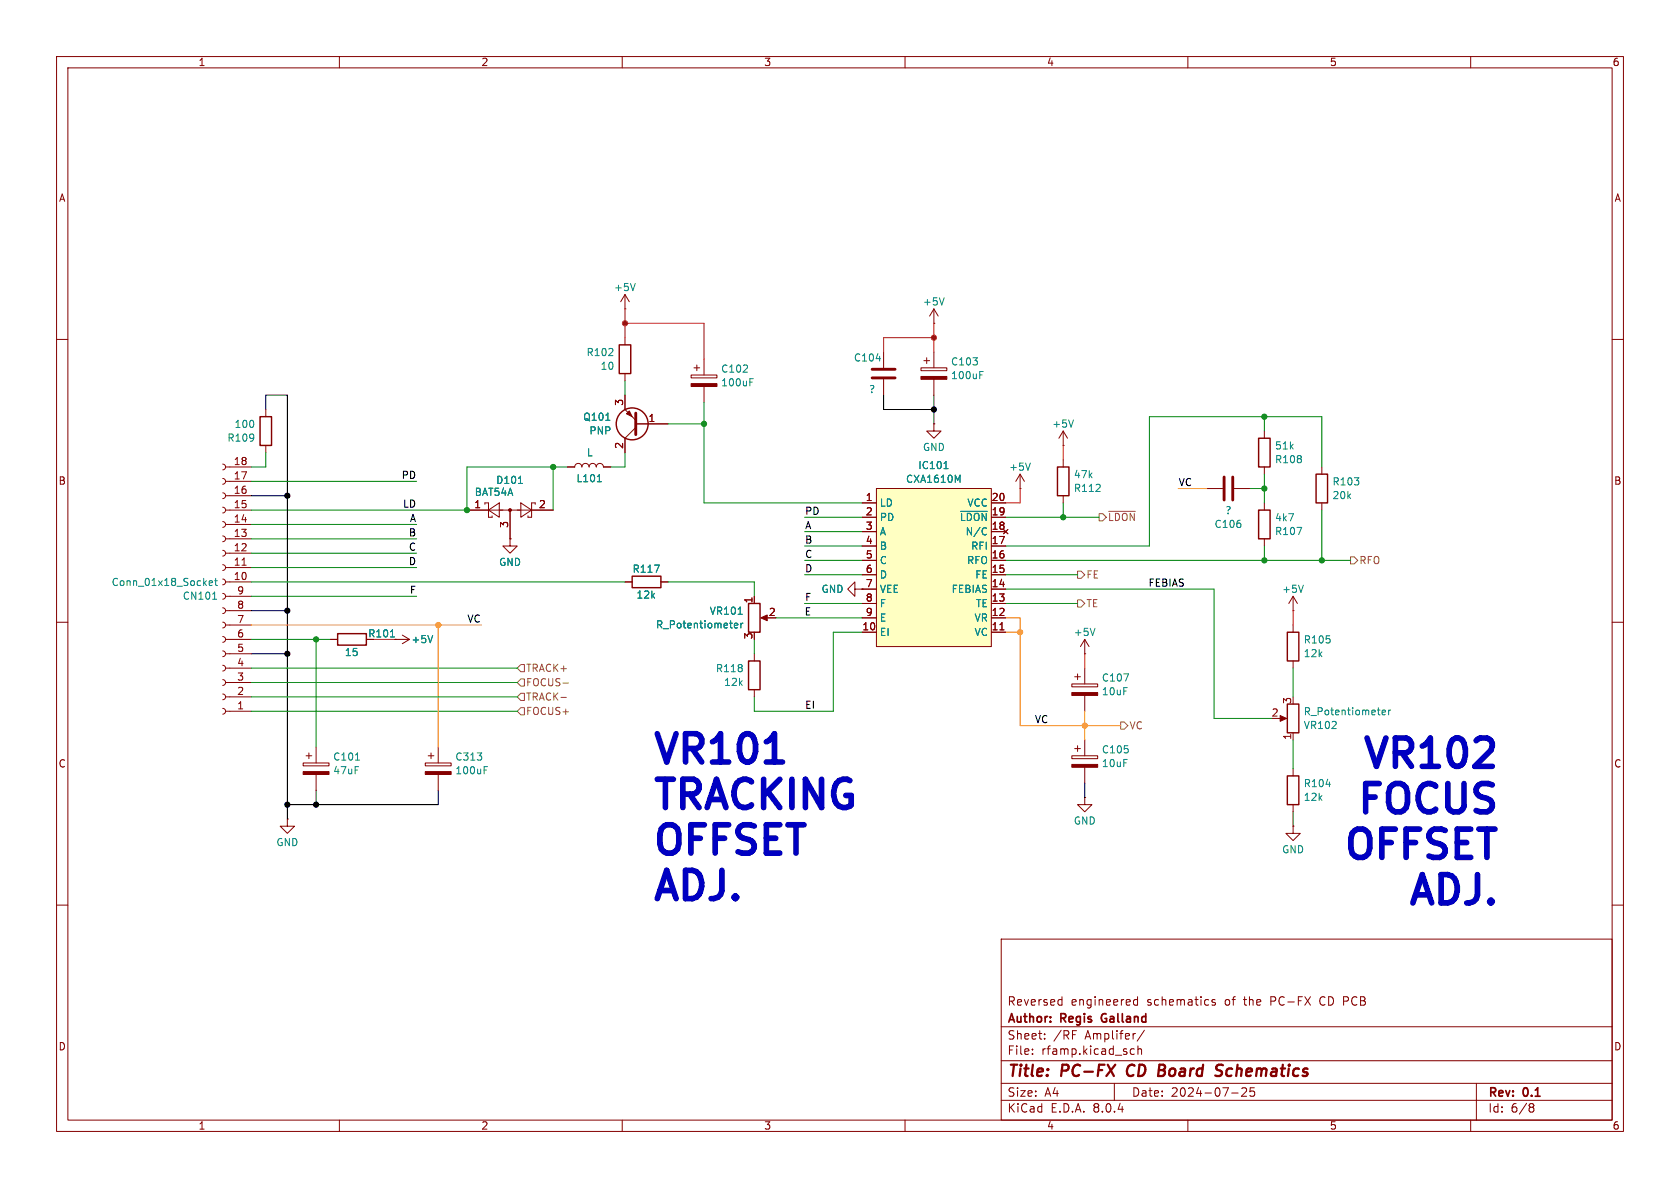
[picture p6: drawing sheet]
<svg xmlns="http://www.w3.org/2000/svg" width="297mm" height="210mm" viewBox="0 0 297 210" stroke-linecap="round" stroke-linejoin="round" font-family="sans-serif">
<g fill="none" stroke="#840000" stroke-width=".18">
<path d="M10 10h277v190h-277zM12 12h273v186h-273zM60 10v2M110 10v2M160 10v2M210 10v2M260 10v2M10 60h2M110.5 54.6h.1M110.5 52.1l-.8 1.2M110.5 52.1v2.5M110.5 59.7v1.3"/>
<path d="M110.5 52.1l.8 1.2M285 60h2M110.5 69.9v2.5l1.9 1.9M110.5 66v1.3M112.4 75.6l-1.9 1.9v2.5M112.4 74.9h5.7M122.2 66.3h4.5v.5h-4.5zM122.7 65h1M123.2 64.5v1M124.5 63.5v2.8M124.5 68.3v2.8M188 78.7h.1"/>
<path d="M188 76.2l-.8 1.3M188 76.2v2.5M188 76.2l.7 1.3M223.5 76.2v1.3M39.4 82l.3 .2 .2 .4-.2 .3-.3 .2M39.4 84.6l.3 .1 .2 .4-.2 .3-.3 .2M39.4 87.1l.3 .2 .2 .3-.2 .4-.3 .1M39.4 89.7l.3 .1 .2 .4-.2 .3-.3 .2M39.4 92.2l.3 .2 .2 .3-.2 .4-.3 .1M39.4 94.7l.3 .2 .2 .4-.2 .3-.3 .2M39.4 97.3l.3 .1 .2 .4-.2 .3-.3 .2M39.4 99.8l.3 .2 .2 .3-.2 .4-.3 .1"/>
<path d="M39.9 82.6h4.5M39.9 85.1h4.5M39.9 87.6h4.5M39.9 90.2h4.5M39.9 92.7h4.5M39.9 95.3h4.5M39.9 97.8h4.5M42.8 99.9h.7M82.5 90.2h15.3M85.7 89.2v-.3h.7v2.5h.6v-.2M86.4 90.2l1.9-1.3v2.5zM90.2 95.3v1.2h1.2l-1.2 1.3-1.3-1.3h1.3"/>
<path d="M90.2 95.3h.1M90.2 90.2v5.1M92.1 88.9l1.9 1.3-1.9 1.2zM94.6 88.9h-.6v2.5h-.7v-.2M100.3 82.6h1.3a.64 .64 0 0 1 .6-.7 .64 .64 0 0 1 .7 .7 .64 .64 0 0 1 .6-.7 .64 .64 0 0 1 .6 .7 .64 .64 0 0 1 .7-.7 .64 .64 0 0 1 .6 .7 .64 .64 0 0 1 .6-.7 .64 .64 0 0 1 .7 .7h1.2M180.3 86.4h.1M180.3 83.8l-.7 1.3M180.3 83.8v2.6M180.3 83.8l.8 1.3M188 81.3v1.3M188 87.6v1.3M213.4 86.4h2.8"/>
<path d="M218.2 86.4h2.8M223.5 82.6v1.2M223.5 88.9v1.3M223.5 95.3v1.2M233.7 82.6v1.2M233.7 88.9v1.3M10 110h2M39.4 102.4l.3 .1 .2 .4-.2 .3-.3 .2M39.4 104.9l.3 .2 .2 .3-.2 .4-.3 .1M39.4 107.4l.3 .2 .2 .4-.2 .3-.3 .2M39.4 110l.3 .1 .2 .4-.2 .3-.3 .2M39.4 112.5l.3 .2 .2 .3-.2 .4-.3 .1"/>
<path d="M39.4 115.1l.3 .1 .2 .4-.2 .3-.3 .2M39.4 117.6l.3 .2 .2 .3-.2 .4-.3 .1M39.9 100.3h4.5M39.9 102.9h4.5M39.9 105.4h4.5M39.9 108h4.5M39.9 110.5h4.5M39.9 113h4.5M39.9 115.6h4.5M39.9 118.1h4.5M58.4 113h1.3M69.8 113h.1"/>
<path d="M69.8 113h2.6M71.1 112.3l1.3 .7M72.4 113l-1.3 .8M110.5 102.9h1.3M116.8 102.9h1.3M133.3 115.6v1.2M151.1 104.1v-1.2l-1.2 1.2 1.2 1.3v-1.3h1.3M152.4 104.1h.1M190 119.6h1M190.5 119.1v1M191.8 115.6h.1M191.8 113v2.6"/>
<path d="M191.8 118.1v2.8M191.8 113l-.8 1.3M191.8 113l.7 1.3M228.6 108h.1M228.6 105.4v2.6M228.6 110.5v1.3M228.6 116.8v1.3M228.6 105.4l-.8 1.3M228.6 105.4l.8 1.3M285 110h2M39.4 120.1l.3 .2 .2 .4-.2 .3-.3 .2M39.4 122.7l.3 .1 .2 .4-.2 .3-.3 .2"/>
<path d="M39.4 125.2l.3 .2 .2 .3-.2 .4-.3 .1M39.9 120.7h4.5M39.9 123.2h4.5M39.9 125.7h4.5M53.6 134.9h4.6v.5h-4.6zM54.1 133.6h1M54.6 133.1v1M55.9 132.1v2.8M55.9 136.9v2.8M75.2 134.9h4.6v.5h-4.6zM75.7 133.6h1M76.2 133.1v1"/>
<path d="M77.5 132.1v2.8M77.5 136.9v2.8M133.3 121.9v1.3M189.5 133.6h4.6v.5h-4.6zM189.5 120.9h4.6v.5h-4.6zM190 132.3h1M190.5 131.8v1M191.8 122.9v2.8M191.8 130.8v2.8M191.8 135.6v2.8M226.1 127h1M228.6 129.5v1.3"/>
<path d="M228.6 135.9v1.3M10 160h2M50.8 144.8v1.3h1.3l-1.3 1.2-1.3-1.2h1.3M50.8 144.8h.1M191.8 141v1.2h1.2l-1.2 1.3-1.3-1.3h1.3M191.8 141h.1M228.6 146.1v1.2h1.3l-1.3 1.3-1.3-1.3h1.3M228.6 146.1h.1M228.6 142.2v1.3M285 160h2M177 166h108v32h-108zM187.3 176.7l.4 .1"/>
<path d="M187.7 176.2v1.5M187.7 177.6l-.4 .1M201.1 176.8l-.4-.1-.3 .3v.4l.1 .2h.6M201.1 176.2v1.5M214.8 176.8l-.3-.1-.3 .2 .1 .2 .5 .2v.3h-.6M60 198v2M110 198v2M160 198v2M177 194.5h108M177 191.5h108M177 187.5h108M177 181.5h108"/>
<path d="M182.5 186.3v.1M182.5 185.5v.1M184.7 183.6v.1M184.7 182.8v.1M197 191.5v3M199.9 186.3l.2 .1 .4-.1M200.5 185.5l-.4-.1-.2 .1M201.2 185.5l.2-.1 .3 .1 .1 .9M201.2 184.9v1.5M202.3 182.1l-1.3 2M210 198v2M217.7 193.2h1.2"/>
<path d="M219.5 192.4l.6-.1 .2 .1 .1 .3-.9 1.1h.9M221.7 192.3h-.7v.7l.2-.1h.5l.1 .3-.1 .5-.2 .1-.5-.1M260 198v2M261 191.5v6.5M270.6 195.1h.3l.3 .3-.3 .3M270.6 195.7h.3M270.9 195.7l.2 .2 .1 .4-.3 .3h-.3"/>
</g>
<path d="M199.5 188.5a1.27 1.27 0 0 0 0 1.6M204.9 189.2h.6M205 188.2h.6M205.5 189.2l.3 .1M205.7 190.1l-1 .1M205.7 189.1l-.2 .1M215.3 189.2l.4 .1a.49 .49 0 0 1 .3 .5 .49 .49 0 0 1-.4 .4M215.5 188.2l.7 .1" fill="none" stroke="#840000" stroke-width=".4"/>
<path d="M194.8 179.4l-.1 .4 .1 .7" fill="none" stroke="#840000" stroke-width=".3"/>
<g fill="#840000" stroke="#840000" stroke-width=".18">
<path d="M53.6 136.4h4.6v.5h-4.6z"/>
<path d="M226.3 126.5l1.2 .5-1.2 .5z"/>
<path d="M189.5 135.1h4.6v.5h-4.6z"/>
<path d="M189.5 122.4h4.6v.5h-4.6z"/>
<path d="M75.2 136.4h4.6v.5h-4.6z"/>
<path d="M110.7 73.2l.6-.6 .5 1.1z"/>
<path d="M122.2 67.8h4.5v.5h-4.5z"/>
<circle cx="90.2" cy="90.2" r=".25"/>
</g>
<g fill="none" stroke="#008484" stroke-width=".18">
<path d="M112.3 50.1l-.4 1.3M107.1 74.3h.7M132.6 67.5h.4M132.6 66.9h.6M189.8 74.2l-.4 1.3M91.7 85.5h.7M105.6 85.2h.7M115.7 99.9h.8l-.5 1.3M182.2 81.9l-.5 1.2M229.3 93.2h.8l-.5 1.3M37 103.1l.6-.1-.1-.3h-.3l-.2 .1v.6h.5M37.6 105.9h.7"/>
<path d="M37.9 102.7h.5M38.1 102.2v1.1l.3 .2M69 112.6h.8M76.5 112.3l-.4 1.3M193.6 111.1l-.4 1.2M198.7 119.1h.8l-.5 1.3M230.4 103.4l-.4 1.3M62.8 134.4h.8M85.6 136.1h.4M85.6 135.5h.6M234.4 138.6h.8M244.3 125.9l.6-.1v-.2l-.4-.1-.2 .2 .1 .6h.5"/>
<path d="M245.5 125.5v.9M245.8 125.5l-.3 .3"/>
</g>
<g fill="none" stroke="#840000" stroke-width=".25">
<path d="M109.5 61h2v5h-2zM222.5 77.5h2v5.1h-2zM186.9 82.6h2.1v5h-2.1zM222.5 90.2h2v5.1h-2zM232.7 83.8h2v5.1h-2zM59.7 112h5.1v2h-5.1zM111.8 101.9h5v2h-5zM132.3 116.8h2.1v5.1h-2.1zM227.6 111.8h2v5h-2zM227.6 124.5h2v5h-2zM227.6 137.2h2v5h-2z"/>
<circle cx="111.8" cy="74.9" r="2.82"/>
</g>
<path d="M112.4 73v3.8M216.4 84.3v4.1M217.9 84.3v4.1" fill="none" stroke="#840000" stroke-width=".51"/>
<path d="M154.9 86.4h20.4v27.9h-20.4z" fill="#ffffc2"/>
<g fill="none" stroke="#840000" stroke-width=".18">
<path d="M165.1 57.2h.1M165.1 54.6l-.8 1.3M165.1 54.6v2.6M165.1 54.6l.8 1.3M47 72.4v1.3M47 78.7v1.3M110.5 69.9v2.5M110.5 77.5v2.5M112.4 74.9h5.7M156.2 62.2v2.8M156.2 67.1v2.8M162.8 65h4.6v.5h-4.6z"/>
<path d="M163.3 63.8h1M163.8 63.2v1.1M165.1 74.9v1.3h1.3l-1.3 1.3-1.3-1.3h1.3M165.1 74.9h.1M165.1 62.2v2.8M165.1 67.1v2.8M82.5 90.2h3.9M90.2 95.3h.1M90.2 90.2v5.1M94 90.2h3.8M100.3 82.6h1.3M106.7 82.6h1.2"/>
<path d="M152.4 88.9h2.5M152.4 99.1h2.5M152.4 96.5h2.5M152.4 94h2.5M152.4 91.4h2.5M154.9 86.4h20.4v27.9h-20.4zM175.3 88.9h2.5M175.3 99.1h2.5M175.3 96.5h2.5M175.3 94h2.5M175.3 91.4h2.5M177.4 93.6l.8 .8"/>
<path d="M178.2 93.6l-.8 .8M58.4 113h1.3M69.8 113h.1M110.5 102.9h1.3M116.8 102.9h1.3M133.3 105.4v1.3M134.9 109.2h1M152.4 104.1h.1M152.4 111.8h2.5M152.4 109.2h2.5M152.4 106.7h2.5M152.4 104.1h2.5"/>
<path d="M152.4 101.6h2.5M175.3 111.8h2.5M175.3 109.2h2.5M175.3 106.7h2.5M175.3 104.1h2.5M175.3 101.6h2.5M176.8 111.3h.7"/>
</g>
<g fill="none" stroke="#008484" stroke-width=".18">
<path d="M166.9 52.6l-.4 1.3M107.1 74.3h.7M154.9 63.4h.8M173.2 66.3h.4M173.2 65.7h.6M91.7 85.5h.7M105.6 85.2h.7M115.7 99.9h.8l-.5 1.3M166.9 82.8h.7M167.1 81.8l.1-.2v1.2M169.3 84.9l.4-.9v1.3M169.8 90.4h4.7"/>
<path d="M174.2 93.3l.2 .1M174.4 94.4l-.2 .2M69 112.6h.8M76.5 112.3l-.4 1.3M129.8 110.6l.6-.1v-.3h-.4l-.2 .1 .1 .7h.5M130.5 108.6h.7M131 110.2v.8M131.3 110.2l-.3 .2"/>
</g>
<g fill="#840000" stroke="#840000" stroke-width=".18">
<path d="M134.5 109.2l1.1-.5v1z"/>
<path d="M162.8 66.5h4.6v.6h-4.6z"/>
</g>
<path d="M46 73.7h2v5h-2zM132.3 106.7h2.1v5.1h-2.1z" fill="none" stroke="#840000" stroke-width=".25"/>
<path d="M154.2 66.8h4M154.2 65.3h4" fill="none" stroke="#840000" stroke-width=".51"/>
<path d="M194.3 90.8h.6l.7 .6-.7 .7h-.6zM196 90.4h4.7M238.8 98.4h.6l.6 .7-.6 .6h-.6zM92.1 117.5h.6v1.2h-.6l-.7-.6zM190.5 106h.6l.7 .7-.7 .6h-.6zM190.5 101h.6l.7 .6-.7 .6h-.6zM91.4 125.7l.7-.6h.6v1.3h-.6zM92.1 122.6h.6v1.2h-.6l-.7-.6zM92.1 120h.6v1.3h-.6l-.7-.6zM99.2 123.3h.9M99.5 120.7h1M198.1 127.6h.7l.6 .7-.6 .6h-.7z" fill="none" stroke="#848400" stroke-width=".18"/>
<path d="M135.5 134.7h2.8M262.9 130.5a1.36 1.36 0 0 1 .7 2.1l-2.9 2.9h3.1" fill="none" stroke="#0000c2" stroke-width="1"/>
<path d="M110.5 54.6v5.1M110.5 57.2h14v6.3M165.1 57.2v5M165.1 59.7h-8.9v2.5M188 78.7v2.6M180.3 86.4v2.5h-2.5M66 113h3.8M191.8 115.6v2.5M228.6 108v2.5" fill="none" stroke="#f00" stroke-width=".18"/>
<g fill="none" stroke="#008400" stroke-width=".18">
<path d="M110.5 67.3v2.6M118.1 74.9h6.4M124.5 71.1v17.8h27.9M223.5 73.7v2.5M44.4 97.8h29.3M44.4 92.7h29.3M44.4 95.3h29.3M44.4 85.1h29.3M47 80v2.6h-2.6M97.8 82.6v7.6M100.3 82.6h-17.8v7.6h-38.1M110.5 80v2.6h-2.6"/>
<path d="M142.2 91.4h10.2M142.2 99.1h10.2M142.2 94h10.2M142.2 96.5h10.2M177.8 91.4h16.5M177.8 99.1h61M188 88.9v2.5M221 86.4h2.5M223.5 83.8v5.1M223.5 96.5v2.6M233.7 82.6v-8.9h-30.5v22.8h-25.4M233.7 90.2v8.9"/>
<path d="M44.4 118.1h47M44.4 113h14M44.4 105.4h29.3M44.4 102.9h66.1M44.4 100.3h29.3M55.9 113v19.1M118.1 102.9h15.2v2.5M133.3 113v2.6M137.2 109.2h15.2M142.2 106.7h10.2M142.2 101.6h10.2M152.4 111.8h-5.1v13.9h-14v-2.5"/>
<path d="M177.8 104.1h36.8v22.9h10.2M177.8 106.7h12.7M177.8 101.6h12.7M228.6 118.1v5.1M44.4 125.7h47M44.4 120.7h47M44.4 123.2h47M228.6 130.8v5.1"/>
</g>
<path d="M47 72.4v-2.5h3.8v74.9M156.2 69.9v2.5h8.9M165.1 69.9v5M44.4 87.6h6.4M44.4 115.6h6.4M44.4 108h6.4M55.9 139.7v2.5M77.5 139.7v2.5h-26.7M191.8 138.4v2.6M228.6 143.5v2.6" fill="none" stroke="#000" stroke-width=".18"/>
<path d="M208.3 86.4h5.1M44.4 110.5h40.7M77.5 110.5v21.6M177.8 109.2h2.5v19.1h17.8M177.8 111.8h2.5M191.8 125.7v5.1" fill="none" stroke="#f90" stroke-width=".18"/>
<g fill="#f00" stroke="#f00" stroke-width=".18">
<circle cx="165.1" cy="59.7" r=".46"/>
<circle cx="110.5" cy="57.2" r=".46"/>
</g>
<g fill="#000" stroke="#000" stroke-width=".18">
<circle cx="165.1" cy="72.4" r=".46"/>
<circle cx="50.8" cy="87.6" r=".46"/>
<circle cx="50.8" cy="115.6" r=".46"/>
<circle cx="50.8" cy="108" r=".46"/>
<circle cx="50.8" cy="142.2" r=".46"/>
<circle cx="55.9" cy="142.2" r=".46"/>
</g>
<g fill="#008400" stroke="#008400" stroke-width=".18">
<circle cx="223.5" cy="73.7" r=".46"/>
<circle cx="223.5" cy="86.4" r=".46"/>
<circle cx="188" cy="91.4" r=".46"/>
<circle cx="97.8" cy="82.6" r=".46"/>
<circle cx="82.5" cy="90.2" r=".46"/>
<circle cx="124.5" cy="74.9" r=".46"/>
<circle cx="55.9" cy="113" r=".46"/>
<circle cx="223.5" cy="99.1" r=".46"/>
<circle cx="233.7" cy="99.1" r=".46"/>
</g>
<g fill="#f90" stroke="#f90" stroke-width=".18">
<circle cx="77.5" cy="110.5" r=".46"/>
<circle cx="191.8" cy="128.3" r=".46"/>
<circle cx="180.3" cy="111.8" r=".46"/>
</g>
<g font-size="7" fill="#0000c2">
<text x="115.1" y="135.4">VR101</text>
<text x="239.9" y="136.1">VR102</text>
<text x="115.1" y="143.4">TRACKING</text>
<text x="238.9" y="144.2">FOCUS</text>
<text x="115.1" y="151.5">OFFSET</text>
<text x="236.5" y="152.2">OFFSET</text>
<text x="115.1" y="159.5">ADJ.</text>
<text x="248" y="160.3">ADJ.</text>
</g>
<g font-size="2.8" fill="#840000">
<text x="178" y="190.9">Title:</text>
<text x="187.7" y="190.9">PC-FX</text>
<text x="200.1" y="190.9">CD</text>
<text x="206.4" y="190.9">Board</text>
<text x="217.4" y="190.9">Schematics</text>
</g>
<g font-size="2.1" fill="#840000">
<text x="178" y="178">Reversed</text>
<text x="189.3" y="178">engineered</text>
<text x="202.8" y="178">schematics</text>
<text x="216.7" y="178">of</text>
<text x="220.2" y="178">the</text>
<text x="225" y="178">PC-FX</text>
<text x="233.9" y="178">CD PCB</text>
<text x="178" y="184">Sheet:</text>
<text x="178" y="181.2">Author:</text>
<text x="186.2" y="184">/RF</text>
<text x="187.6" y="181.2">Regis</text>
<text x="191.9" y="184">Amplifer/</text>
<text x="195.4" y="181.2">Galland</text>
<text x="178" y="186.7">File:</text>
<text x="184.1" y="186.7">rfamp.kicad_sch</text>
<text x="178" y="196.9">KiCad</text>
<text x="178" y="194.1">Size:</text>
<text x="184.7" y="194.1">A4</text>
<text x="185.7" y="196.9">E.D.A.</text>
<text x="193.3" y="196.9">8.0.4</text>
<text x="200" y="194.1">Date:</text>
<text x="207" y="194.1">2024-07-25</text>
<text x="263" y="194.3">Rev:</text>
<text x="263" y="196.9">Id:</text>
<text x="267.1" y="196.9">6/8</text>
<text x="269.4" y="194.3">0.1</text>
</g>
<g font-size="1.8" fill="#840000">
<text x="35" y="11.9">1</text>
<text x="85" y="11.9">2</text>
<text x="135" y="11.9">3</text>
<text x="185" y="11.9">4</text>
<text x="235" y="11.9">5</text>
<text x="285" y="11.9">6</text>
<text x="10.3" y="35.9">A</text>
<text x="285.3" y="35.9">A</text>
<text x="110.2" y="71.8" transform="rotate(-90 110.2 71.8)">3</text>
<text x="114.5" y="74.7">1</text>
<text x="41.2" y="82.3">18</text>
<text x="110.2" y="79.4" transform="rotate(-90 110.2 79.4)">2</text>
<text x="10.3" y="85.9">B</text>
<text x="41.2" y="89.9">15</text>
<text x="41.2" y="87.4">16</text>
<text x="41.2" y="84.8">17</text>
<text x="83.7" y="89.9">1</text>
<text x="95.2" y="89.9">2</text>
<text x="153" y="88.6">1</text>
<text x="175.2" y="88.6">20</text>
<text x="285.3" y="85.9">B</text>
<text x="41.2" y="95">13</text>
<text x="41.2" y="92.5">14</text>
<text x="89.9" y="93.4" transform="rotate(-90 89.9 93.4)">3</text>
<text x="153" y="91.2">2</text>
<text x="153" y="93.7">3</text>
<text x="175.2" y="93.7">18</text>
<text x="175.2" y="91.2">19</text>
<text x="41.2" y="100.1">11</text>
<text x="41.2" y="97.5">12</text>
<text x="153" y="96.3">4</text>
<text x="153" y="98.8">5</text>
<text x="153" y="101.3">6</text>
<text x="175.2" y="101.3">15</text>
<text x="175.2" y="98.8">16</text>
<text x="175.2" y="96.3">17</text>
<text x="41.2" y="102.6">10</text>
<text x="41.8" y="107.7">8</text>
<text x="41.8" y="105.2">9</text>
<text x="133.1" y="106.8" transform="rotate(-90 133.1 106.8)">1</text>
<text x="153" y="103.9">7</text>
<text x="153" y="106.4">8</text>
<text x="175.2" y="106.4">13</text>
<text x="175.2" y="103.9">14</text>
<text x="41.8" y="112.8">6</text>
<text x="41.8" y="110.2">7</text>
<text x="65" y="112.9">R101</text>
<text x="133.1" y="113.1" transform="rotate(-90 133.1 113.1)">3</text>
<text x="135.8" y="109">2</text>
<text x="152.4" y="111.5">10</text>
<text x="153" y="109">9</text>
<text x="175.2" y="111.5">11</text>
<text x="175.2" y="109">12</text>
<text x="41.8" y="117.9">4</text>
<text x="41.8" y="115.3">5</text>
<text x="41.8" y="125.5">1</text>
<text x="41.8" y="122.9">2</text>
<text x="41.8" y="120.4">3</text>
<text x="228.3" y="124.5" transform="rotate(-90 228.3 124.5)">3</text>
<text x="224.7" y="126.7">2</text>
<text x="228.3" y="130.9" transform="rotate(-90 228.3 130.9)">1</text>
<text x="10.3" y="135.9">C</text>
<text x="285.3" y="135.9">C</text>
<text x="10.3" y="185.9">D</text>
<text x="285.3" y="185.9">D</text>
<text x="35" y="199.9">1</text>
<text x="85" y="199.9">2</text>
<text x="135" y="199.9">3</text>
<text x="185" y="199.9">4</text>
<text x="235" y="199.9">5</text>
<text x="285" y="199.9">6</text>
</g>
<g font-size="1.8" fill="#008484">
<text x="108.5" y="51.7">+5V</text>
<text x="163.1" y="54.2">+5V</text>
<text x="103.6" y="63.2">R102</text>
<text x="106.1" y="65.6">10</text>
<text x="150.9" y="64.1">C104</text>
<text x="168" y="64.8">C103</text>
<text x="127.4" y="66.1">C102</text>
<text x="127.4" y="68.5">100uF</text>
<text x="153.5" y="69.7">?</text>
<text x="168" y="67.2">100uF</text>
<text x="41.4" y="75.9">100</text>
<text x="103" y="74.6">Q101</text>
<text x="104.1" y="77">PNP</text>
<text x="185.9" y="75.8">+5V</text>
<text x="40.1" y="78.3">R109</text>
<text x="103.7" y="80.9">L</text>
<text x="162.2" y="83.1">IC101</text>
<text x="163.1" y="79.9">GND</text>
<text x="178.3" y="83.4">+5V</text>
<text x="225.3" y="82.1">R108</text>
<text x="225.3" y="79.7">51k</text>
<text x="83.8" y="87.9">BAT54A</text>
<text x="87.6" y="85.7">D101</text>
<text x="101.8" y="85.4">L101</text>
<text x="155.4" y="89.8">LD</text>
<text x="160.1" y="85.6">CXA1610M</text>
<text x="170.9" y="89.8">VCC</text>
<text x="189.7" y="87.2">R112</text>
<text x="189.7" y="84.7">47k</text>
<text x="235.5" y="86">R103</text>
<text x="235.5" y="88.4">20k</text>
<text x="155.4" y="92.3">PD</text>
<text x="155.4" y="94.8">A</text>
<text x="169.6" y="92.3">~{LDON}</text>
<text x="170.6" y="94.8">N/C</text>
<text x="214.6" y="93.5">C106</text>
<text x="216.5" y="91.1">?</text>
<text x="225.3" y="94.8">R107</text>
<text x="225.3" y="92.4">4k7</text>
<text x="88.1" y="100.2">GND</text>
<text x="111.7" y="101.4">R117</text>
<text x="155.4" y="97.4">B</text>
<text x="155.4" y="99.9">C</text>
<text x="170.9" y="99.9">RFO</text>
<text x="171.6" y="97.4">RFI</text>
<text x="19.6" y="103.8">Conn_01x18_Socket</text>
<text x="32.2" y="106.2">CN101</text>
<text x="112.4" y="106">12k</text>
<text x="145.1" y="105">GND</text>
<text x="155.4" y="102.5">D</text>
<text x="155.4" y="105">VEE</text>
<text x="155.4" y="107.5">F</text>
<text x="168.1" y="105">FEBIAS</text>
<text x="172.3" y="102.5">FE</text>
<text x="172.4" y="107.5">TE</text>
<text x="226.6" y="105">+5V</text>
<text x="72.6" y="113.9">+5V</text>
<text x="115.9" y="111.3">R_Potentiometer</text>
<text x="125.4" y="108.9">VR101</text>
<text x="155.4" y="112.6">EI</text>
<text x="155.4" y="110.1">E</text>
<text x="172.2" y="112.6">VC</text>
<text x="172.2" y="110.1">VR</text>
<text x="189.7" y="112.6">+5V</text>
<text x="230.4" y="114">R105</text>
<text x="60.9" y="116.2">15</text>
<text x="126.5" y="119">R118</text>
<text x="230.4" y="116.4">12k</text>
<text x="127.9" y="121.5">12k</text>
<text x="194.7" y="120.7">C107</text>
<text x="194.7" y="123.1">10uF</text>
<text x="230.4" y="129.1">VR102</text>
<text x="230.4" y="126.7">R_Potentiometer</text>
<text x="58.8" y="134.7">C101</text>
<text x="58.8" y="137.1">47uF</text>
<text x="80.4" y="134.7">C313</text>
<text x="80.4" y="137.1">100uF</text>
<text x="194.7" y="133.4">C105</text>
<text x="194.7" y="135.8">10uF</text>
<text x="230.4" y="139.4">R104</text>
<text x="230.4" y="141.8">12k</text>
<text x="48.8" y="149.8">GND</text>
<text x="189.7" y="146">GND</text>
<text x="226.6" y="151">GND</text>
</g>
<g font-size="1.8">
<text x="70.9" y="84.7">PD</text>
<text x="71.2" y="89.8">LD</text>
<text x="208.3" y="86">VC</text>
<text x="72.2" y="94.9">B</text>
<text x="72.4" y="92.4">A</text>
<text x="142.2" y="91.1">PD</text>
<text x="142.2" y="93.6">A</text>
<text x="72.2" y="97.4">C</text>
<text x="72.2" y="100">D</text>
<text x="142.2" y="96.2">B</text>
<text x="142.2" y="98.7">C</text>
<text x="142.2" y="101.3">D</text>
<text x="72.4" y="105.1">F</text>
<text x="142.2" y="106.3">F</text>
<text x="202.9" y="103.8">FEBIAS</text>
<text x="82.5" y="110.1">VC</text>
<text x="142.2" y="108.9">E</text>
<text x="142.2" y="125.4">EI</text>
<text x="182.9" y="127.9">VC</text>
</g>
<g font-size="1.8" fill="#848400">
<text x="195.8" y="92.3">~{LDON}</text>
<text x="240.2" y="99.9">RFO</text>
<text x="192" y="107.5">TE</text>
<text x="192" y="102.5">FE</text>
<text x="92.9" y="119">TRACK+</text>
<text x="92.9" y="124.1">TRACK-</text>
<text x="92.9" y="121.5">FOCUS-</text>
<text x="92.9" y="126.6">FOCUS+</text>
<text x="199.6" y="129.1">VC</text>
</g>
</svg>
